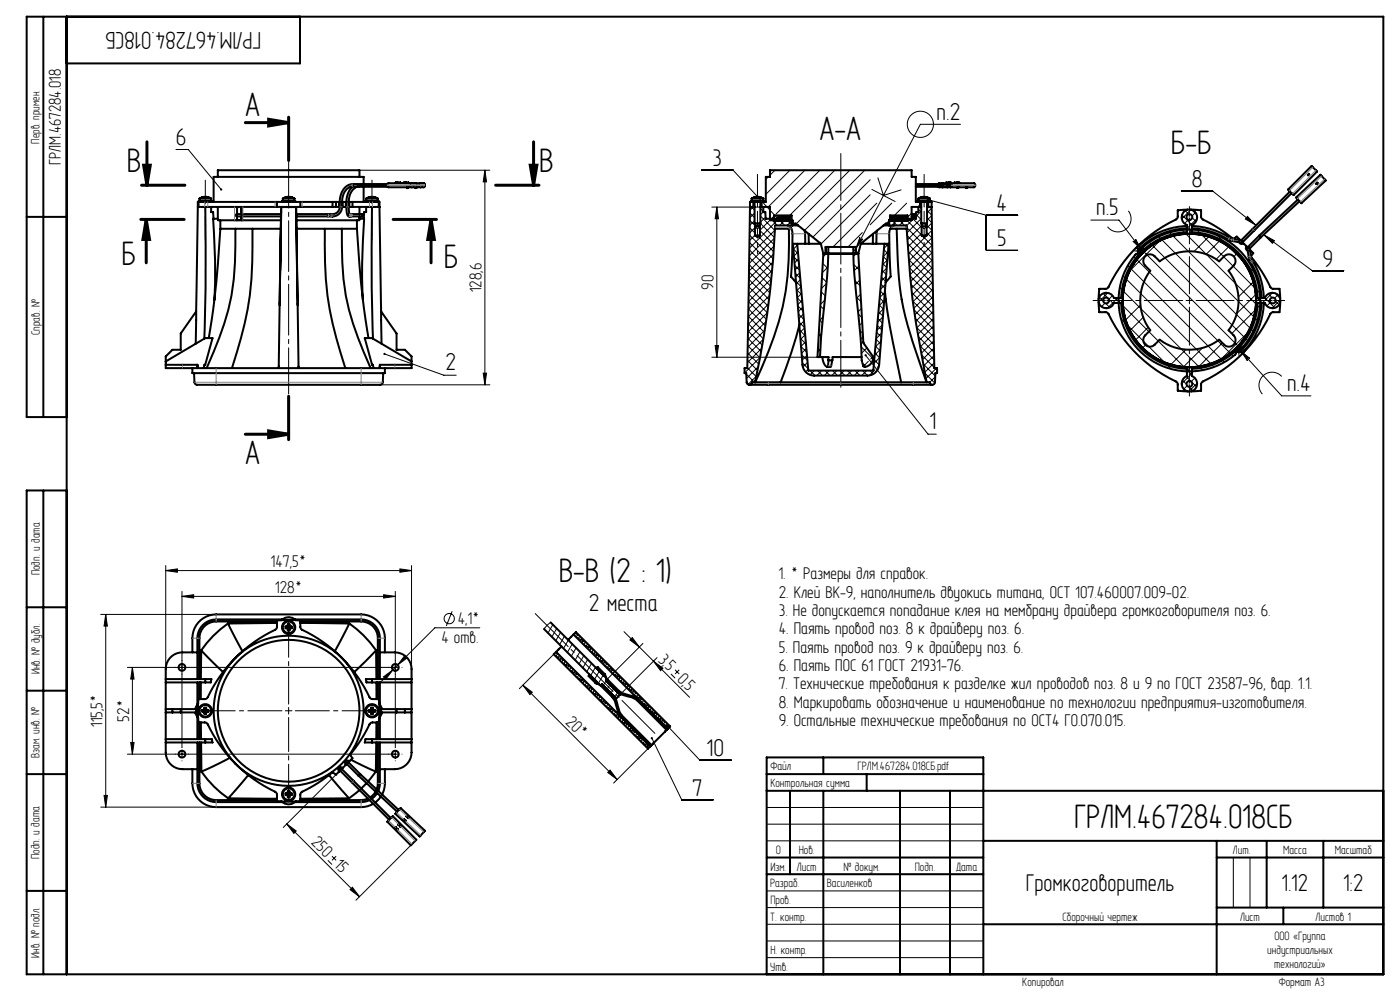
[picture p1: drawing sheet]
<svg xmlns="http://www.w3.org/2000/svg" width="420mm" height="297mm" viewBox="0 0 420 297" stroke-linecap="round" stroke-linejoin="round" font-family="sans-serif">
<g fill="none" stroke="#000" stroke-width=".3">
<path d="M288.1 37.3h-12l-19.3 37.2M52.8 44.8h3.7l9.9 12M107.8 51h39.2M145.5 51l.5 3.5h-1zM145.5 51v64.3M210.5 51h9.4l13.2 14.2M230.5 53l-.8 .8M232.5 51l-1.5 1.5M237 51l-7.3 7.3M241.5 51l-10.9 10.9M246 51l-13.2 13.2M250.5 51l-16.6 16.6"/>
<path d="M254.9 51l-16 16.1M259.4 51l-18.1 18.1M261.1 58.4l-14.8 14.7M261.1 53.9l-17.3 17.2M261.6 56.8l6.9 3.6M263.4 53.3l1.6 5.3 5.3-1.7M278.4 59.8l17.5 4.7M354.4 57.3h9.4l12.9 10.1M213.5 62.1h14.5M215 62.1v45M215 62.1l.5 3.5h-1zM224.7 79.3l6.5 6.4"/>
<path d="M224.8 77.1l6.6 6.6M224.8 74.9l6.8 6.8M224.8 72.7l7 6.9M224.9 70.5l7 7M224.9 68.2l1.6 1.6M224.9 66l1.6 1.6M225 63.8l1.4 1.4M225.5 62.1l.9 .9M226 62l-1 1M226.4 66.1l-1.5 1.5M226.4 63.9l-1.5 1.4M226.5 70.5l-1.7 1.6"/>
<path d="M226.5 68.2l-1.6 1.7M227.5 70.9l4.6 4.5M228 69.1l4.2 4.2M228.1 66.9l4.3 4.3M228.1 62.5l.9 .9M228.1 64.7l4.4 4.4M228.2 62.1h-.1M229 63.5l-.9 .9M229.2 63.6l.4 .4M229.7 65l-1.6 1.6M231.2 65.6l2 2M231.9 78.6l-7.3 7.2"/>
<path d="M232 76.2l-7.3 7.3M232.1 64.9l-4.1 4.1M232.2 73.7l-7.5 7.6M232.2 66l.1 .1M232.2 65.5l.6 .6M232.3 65.2l-.1 .1M232.4 71.4l-7.7 7.6M232.5 69l-7.7 7.7M232.6 65.5l-.4 .4M232.8 65.5l.6 .6M233.1 65.2l2.3 2.4M233.3 64.8l.2-.2 1.6 1.5"/>
<path d="M233.4 64.9l1.1 1.2M234.1 64.6l-1.5 1.5M234.1 64.6l1.5 1.5M234.3 66.1l1.5-1.5 1.5 1.5M235.2 64.6l-1.5 1.5M235.3 64.6l1.5 1.5M236.3 64.6l-1.5 1.5M236.4 64.6l1.1 1.1M236.9 64.6l.6 .5-1 1M237.5 64.6l-1.5 1.5M237.5 65.7l-.4 .4M237.6 66.1l-1.5 1.5"/>
<path d="M237.7 67.6l-3-3-9.9 9.8M238 74.6l1.4 1.4M238.2 77.1l1.4 1.4M238.4 79.5l1.5 1.5M238.7 73.1l.5 .5M239.2 73.5l-1.2 1.2M239.4 75.6l-1.2 1.1M239.6 77.6l-1.2 1.2M239.7 79.7l-1.2 1.2M246.8 78.9l1.5 1.5M247.7 75.4l.8 .7M248.5 75.4l-1.6 1.6"/>
<path d="M256 74.6l.7 .8M256.1 79.2l1.7 1.7M257.4 76l.1 .1M257.7 75.2l-1.7 1.7M257.7 79.7l-1.5 1.5M258 71.1a.5 .5 0 0 0 .2 .7 .5 .5 0 0 0 .6-.2l-2 2.9zM258.7 69.7l-4.3 4.3M263 60.9l-13.1 13.1M264.8 79l1.2 1.2M265.2 74.8l1.2 1.2M265.6 73.1l.9 .8M266.2 77.9l-1.4 1.5"/>
<path d="M266.4 75.5l-1.4 1.4 1.2 1.2M266.6 73.1l-1.4 1.3M266.7 67.4l.2 .2M267 65.4l2.1 2.2M267 64.8l.2-.2 1.5 1.5M267 66l.1 .1M267 64.9l1.2 1.2M267.5 60.9l-6.5 6.5M267.6 67.6l3-3 5.9 5.8M267.8 64.6l-.8 .7M267.8 64.6l1.5 1.5M268 66.1l1.5-1.5 1.5 1.5"/>
<path d="M268.4 64.6l3 3M268.9 64.6l-1.5 1.5M268.9 64.6l1.5 1.5M270 64.6l-1.5 1.5M270.1 64.6l1.5 1.5M271.1 64.6l-1.5 1.5M271.2 64.6l1 1M272 68.2l7.7 7.7M272 60.9l-6.1 6.1M272.1 70.6l7.6 7.6M272.2 65.1l-.5-.5-1.5 1.5M272.2 64.6l-1.4 1.5"/>
<path d="M272.2 65.7l-.3 .4M272.3 73l7.5 7.5M272.5 75.4l7.3 7.3M272.7 77.8l7.1 7.2M273.5 63.9l-3.7 3.7M273.9 65.6l2.6 2.6M274.1 65.6l-2.2 2.1M274.8 64.3l1.6 1.5M275.5 62.7l.9 .9M276 61.4l-.6 .6M276.4 63.3l-1.6 1.5M276.4 65.5l-4.3 4.3"/>
<path d="M276.5 69.9l-4.1 4.1M276.5 67.6l-4.3 4.3M276.8 70.7l2.9 2.9M278 67.5l1.6 1.6M278 69.7l1.6 1.6M278.1 63.1l1.4 1.4M278.1 65.3l1.5 1.5M279.3 62.1l.2 .1M279.5 62.4l-1.4 1.4M279.5 64.6l-1.4 1.4M279.6 66.8l-1.6 1.6M279.6 69l-7.1 7.1"/>
<path d="M279.6 71.2l-6.9 7M279.7 73.4l-6.8 6.8 7 7.1M279.7 75.7l-6.7 6.6M279.7 77.9l-6.5 6.5M295.9 64.5h9.4M295.9 64.5v10.5h9.4M295.9 64.5h.1M327.2 66h8.5l6.7 8.7M338.3 79.6l29 29M338.5 63.2a3.9 3.9 0 0 1-.7 5.5 3.9 3.9 0 0 1-5.5-.7M339.7 78.7l.4 .4M339.9 72.3a.5 .5 0 0 0 .7 0 .5 .5 0 0 0 .1-.6l1.7 3z"/>
<path d="M340.1 76.9l29.9 29.9M341 75.2h2M341.7 76.2l.3 .4M342 74.2v2M342.8 75.1l.4 .4M342.8 75.1l29 29M344 74.1l.4 .3M344.8 72.6l29.5 29.5M345.3 73.1l.4 .4M346.7 72.2l.4 .4M347.6 70.9l28.4 28.4M349 71.1l-11.1 11.1"/>
<path d="M349.8 70.8l.3 .4M350.9 69.7l26.3 26.3M352.3 70.1l-.7 .7M353.3 69.9l.4 .4M354.6 68.9l23.4 23.4M354.6 64.4l3 3M355 69.6l-.6 .6M355.3 69.6l.5 .5M355.6 63.1l1 1.1M356.1 68.2l1.9 1.9M356.5 65.9l-1.1 1.1M357.3 62.8l-2.8 2.8"/>
<path d="M357.5 62.9l1.5 1.5M357.6 69.3l-.8 .8M357.7 65.3l1.1 1.1M358.7 63.7l-1.1 1M359.1 68.9l18.9 18.9M359.1 65.5l-3 3M359.4 69.7l-.5 .5M361.3 70.1l-.4 .4M362.9 70.5l.8 .8M363 70.5l-4.8 4.9M364.7 71.1l-.4 .4M365.2 70.5l11.2 11.2"/>
<path d="M366.2 71.8l-4.3 4.4M367.7 72.7l-.4 .3M369 73.6l-4.1 4.1M370.2 74.6l-.3 .3M371.4 75.6l-1.2 1.3M372.5 76.8l-.4 .4M373.5 78.1l-.4 .3M374.2 64.9l2.5 2.5-3.1-1.8zM374.4 79.4l-.4 .4M379.2 70.4l14.5 10.7h9.4M379.2 70.4l3.1 1.7-.6 .8zM224.4 99.2l4.3 4.3"/>
<path d="M224.4 97l4.6 4.5M224.5 94.8l4.8 4.8M224.5 92.5l5.1 5.2M224.6 85.9l5.9 5.9M224.7 83.7l6 6.1M224.7 81.5l6.3 6.3M229.4 99l-5.1 5.1M229.8 96.3l-5.5 5.5M230.2 93.7l-5.8 5.8M230.6 91.1l-6.2 6.1M230.9 88.6l-6.4 6.4M231.2 86l-6.7 6.7"/>
<path d="M231.4 83.5l-6.8 6.9 5.3 5.3M231.7 81l-7.1 7.1 5.6 5.6M238.6 81.9l1.5 1.5M238.8 84.4l1.5 1.5-1.3 1.3M239 86.8l1.5 1.5M239.4 91.7l1.5 1.6M239.5 94.1l1.6 1.6M239.7 96.5l1.7 1.7M239.9 81.7l-1.2 1.3M239.9 99l1.7 1.6M240.1 83.8l-1.3 1.3M240.5 87.9l-1.3 1.3 1.5 1.6"/>
<path d="M240.6 90l-1.3 1.3M240.8 92.1l-1.3 1.3M241 94.1l-1.3 1.4M241.2 96.2l-1.4 1.4M241.4 98.3l-1.4 1.3M245.9 95.9l.8 .9M246.1 91.7l1 1M246.3 87.4l1.3 1.3M246.4 99.9l-.8 .9M246.6 83.2l1.4 1.4M246.9 95l-1 1M247.4 89.9l-1.3 1.4"/>
<path d="M247.9 85l-1.5 1.5M248.3 80.1l-1.6 1.6M256.5 84.1l1.5 1.6M256.9 89.1l1.4 1.3M257.5 94.1l1.1 1.1M257.9 83.9l-1.3 1.4M258 99.1l.8 .8M258.2 88.2l-1.2 1.2M258.4 92.4l-1 1M258.7 96.7l-.9 .8M263 99.6l1.4 1.4M263.2 97.5l1.4 1.4"/>
<path d="M263.4 95.5l1.3 1.3M263.5 93.4l1.4 1.4M263.7 91.3l1.4 1.4M263.9 89.3l1.3 1.3M264.1 87.2l1.3 1.3M264.3 85.1l1.2 1.3M264.4 83.1l1.3 1.2M264.5 99.8l-1.7 1.7M264.6 81l1.3 1.3M264.7 97.4l-1.7 1.6M264.9 95l-1.6 1.6M265.1 92.5l-1.6 1.6"/>
<path d="M265.3 90.1l-1.6 1.6M265.4 87.7l-1.5 1.5M265.6 85.2l-1.5 1.5M265.8 82.8l-1.5 1.5M266 80.4l-1.4 1.4M273 82.7l6.9 6.9M273.3 85.2l6.7 6.7M273.5 87.7l6.5 6.5M273.8 90.2l6.2 6.2M274.2 92.8l5.9 5.9M274.6 95.5l5.5 5.5M275 98.2l5.2 5.1"/>
<path d="M279.8 80.1l-6.4 6.3M279.8 82.3l-6.2 6.2M279.8 84.5l-5.9 6M279.9 86.7l-5.8 5.8M279.9 88.9l-5.5 5.5M279.9 91.1l-5.2 5.2M280 93.3l-5 5M280 95.5l-4.6 4.7M280.1 97.7l-4.4 4.4M280.1 99.9l-4 4.1M329.8 89l1.2 1.2M331 87.9l3.1 3.2"/>
<path d="M331.5 90.9l-1.1 1M331.7 90.9l1.2 1.3M332.3 87.8l-2.7 2.7M333.8 88.6l-1.2 1.1M334.6 89.3l1.5 1.5M335.3 89.3l-3.1 3M335.6 90.3l22 22M335.9 86.2l24.8 24.8M336.3 95.5l15.1 15.1M336.3 91.1l.6 .5M336.4 88.9l.4 .4M336.6 93.6l.7 .6"/>
<path d="M336.8 90l-.8 .8M336.9 82.7l27.3 27.3M336.9 92.2l-.4 .4M337 85l.4 .4M337 87.6l-.6 .6M337.2 94.1l-.4 .4M337.5 84.8l-.7 .7M338.1 81.6l.4 .4M338.3 97.5l-.4 .4M338.9 80.1l.3 .4M342.1 91.4l-4.8 4.9M343 95.1l-4.4 4.4"/>
<path d="M344.5 98.1l-4.2 4.1M355.8 90.1h2M356.8 89.1v2M374.3 99.8l.3 .4M375 98.3l.4 .4M375.2 80.9l-.4 .3M375.5 98.5l-10.3 10.3-.3-.4M375.6 83.2l.8 .8M375.7 96.7l.4 .4M375.8 82.4l-.3 .4M376.4 84.1l-4.9 4.9M376.6 93.2l.4 .4"/>
<path d="M376.7 95l-.7 .7M376.8 88.9l1.9 1.9M376.9 85.9l-.4 .4M377.2 87.8l-6.2 6.2M377.2 92.3l-7.7 7.7M377.9 89.3l-1.1 1.1M379.5 89.3l2.9 3M380.5 88.1l1.1 1.1M381.1 90.6l-1.1 1.1M381.7 87.8l-3 3M382.5 87.9l1.5 1.5M382.7 90.3l1 1"/>
<path d="M383.4 88.4l-1 1M384.1 89.9l-2.5 2.5M108.3 115.3h38.7M115.3 106.1l17.9 6.4h3.7M145 111.8h1l-.5 3.5zM213.5 107.1h28.7M214.5 103.6h1l-.5 3.5zM223.4 111.6l.2 .2M223.9 112.1l2.4 2.5M224 114.5l.8 .8M224.2 110.2l2.7 2.7M224.2 108l3.1 3"/>
<path d="M224.3 105.8l3.3 3.3M224.3 103.6l3.7 3.7M224.4 101.4l3.9 4M226.9 112.7l-2.5 2.5M227.5 109.9l-3.6 3.5M228 107.1l-4.6 4.7M228.5 104.4l-4.3 4.3M229 101.7l-4.7 4.7M240.1 101.4l1.7 1.7M240.3 103.9l1.7 1.7M240.5 106.3l1.7 1.7M240.7 108.7l1.7 1.8"/>
<path d="M241.6 100.3l-1.5 1.4M241.7 102.4l-1.4 1.4M241.9 104.5l-1.4 1.4M242.1 106.5l-1.5 1.5M242.3 108.6l-1.4 1.4M242.5 110.6l-.8 .8M243 111.1l1.5 1.5M244.3 111.1l-1.3 1.2M245.3 111.1l1.5 1.5M245.4 104.4l.7 .7M245.6 100.2l.7 .7M246.1 104.8l-.8 .7"/>
<path d="M246.5 111.1l-1.5 1.5M247.5 111.1l1.5 1.5M248.8 111.1l-1.5 1.5M249.8 111.1l1.5 1.5M251 111.1l-1.5 1.5M252 111.1l1.5 1.5M253.3 111.1l-1.5 1.5M254.3 111.1l1.5 1.5M255.5 111.1l-1.5 1.5M256.5 111.1l1.5 1.5M257.8 111.1l-1.5 1.5M258.4 103.9l3.6 3.6"/>
<path d="M258.7 108.8l1.1 1.1M258.7 111.1l1.5 1.5M258.9 100.9l-.7 .7M259.7 106.5l18.7 23.6h2.5M260 111.1l-1.5 1.5M260.1 104.3l-1.7 1.6M260.5 108.3l-1.5 1.5M261 111.1l1 1M261.9 106.9l-.7 .7M262.3 107.9l1.4 1.4M262.5 105.8l1.4 1.4M262.5 110.8l-1.7 1.7"/>
<path d="M262.6 103.7l1.5 1.5M262.8 101.7l1.4 1.4M263.7 109.6l-.5 .5M263.9 107.1l-1.7 1.8M264.1 104.7l-1.7 1.7M264.3 102.3l-1.7 1.7M275.5 100.9l4.7 4.7M276 103.6l4.3 4.3M276.5 106.4l3.8 3.8M277 109.1l3.6 3.6M277.5 111.9l2.9 2.9M280.1 102.1l-3.7 3.8"/>
<path d="M280.2 104.3l-3.4 3.5M280.2 106.5l-3.1 3.2M280.3 108.8l-2.8 2.8M280.5 110.3l.6 .7M280.6 112.9l-1.7 1.7M280.9 110.3l-3.1 3.2M339.8 100.5l-.4 .4 2.5 2.4M341.7 103.1l-.4 .4M343.5 105l2.5 2.5M343.7 103.4l-1.3 1.2M343.9 105.4l-.3 .3M345.2 106.3l-.4 .4"/>
<path d="M346.6 107.2l-.4 .4M348 108l-.4 .4M349.6 108.7l-.4 .4M352.6 109.6l.7 .6M353.1 109.7l-.5 .4M354.7 114l1.3 1.2M355.7 104.8l-4.9 4.9M355.8 112.8l3.2 3.1M356.1 115.6l-1 1M356.7 115.9l1.2 1.2M357.2 110.1l-1.1 1.1M357.6 110l.4 .5"/>
<path d="M357.6 111.9l-3.1 3.1M358.5 113.3l-1.1 1.1M359.1 114.9l-2.5 2.5M360.7 104.3l-6.1 6.1M361.5 109.5l.4 .4M362.5 109.2l-.7 .7M366.7 102.8l-7.6 7.6M367.8 106.8l.3 .4M369.1 105.9l.3 .3M370.3 104.8l.4 .4M370.7 104.9h2M371.7 103.9v2"/>
<path d="M372.2 105.2l12.3 13.4h8.8M372.2 105.2l2.8 2.2a.5 .5 0 0 0-.7 0 .5 .5 0 0 0-.1 .7zM372.5 102.5l.3 .4M384.5 112.8a3.9 3.9 0 0 0-5.5-.2 3.9 3.9 0 0 0-.3 5.5M49.7 171l3.5-.5v1zM49.7 169.5v35M49.7 171h73.8M54.6 178.7l3.5-.5v1zM54.6 177.2v46.8M54.6 178.7h64M115.1 178.2l3.5 .5-3.5 .5zM118.6 177.2v46.8"/>
<path d="M120 170.5l3.5 .5-3.5 .5zM123.5 169.5v35M30.2 184.1h34.6M31.7 184.1v57.8M31.7 184.1l.5 3.5h-1zM121.4 196.5l.7 .7-2.8 2.1zM135.6 183.2l-1.7 4.4M143.9 188.2h-13.4l-17.2 17.1M163.4 188.2l-.2 .3M165.2 186.5l-2 2M165.9 187.2l-1.5 2.5M166.1 196.1l-10.3 10.3"/>
<path d="M166.4 195.9l-.2 .2M166.4 196.3l3.3 2M166.6 195.6l.9 .5M167 188.4l-1.4 2.5M167.3 195.8l-.5 .9M167.9 196.4l-.6 .9M168.2 189.5l-1.5 2.5M168.4 197l-.5 .9M168.5 198.5l3.4 1.9M169 197.6l-.5 .9M169.3 190.7l-1.4 2.5M169.6 198.2l-.5 .9"/>
<path d="M170.2 198.7l-.5 .9M170.5 191.8l-1.4 2.6M170.8 199.3l-.6 .9M171.3 199.9l-.5 .9M171.7 193l-1.5 2.5M172.4 189.8l1.6 .8-.6 .9M172.8 190.9l3.3 1.9M172.8 189.5l-.5 .9M172.8 194.2l-1.4 2.5M173.4 190l-.5 .9M174 195.3l-1.5 2.5M174.5 191.2l-.5 .9"/>
<path d="M175 193l3.3 2M175.1 191.8l-.5 .9M175.2 196.5l-1.5 2.5M175.7 192.4l-.5 .9M176.3 193l-.5 .8M176.3 197.7l-1.4 2.5M176.9 193.5l-.6 .9M177.1 195.2l3.4 1.9M177.4 194.1l-.5 .9M177.5 198.8l-1.5 2.5M178 194.7l-.5 .9M178.6 195.3l-.5 .9"/>
<path d="M178.6 200l-1.4 2.5M179.2 195.9l-.5 .9M179.3 197.4l3.3 1.9M179.8 196.4l-.6 .9M180.3 197l-.5 .9M180.9 197.6l-.5 .9M181.5 199.5l3.3 2M181.5 198.2l-.5 .9M182.1 198.8l-.5 .9M182.7 199.3l-.5 .9M183.3 199.9l-.6 .9M187.2 189.3l19.7 19.7"/>
<path d="M189 191.8l.7-.7 2.1 2.8zM192.9 192.9l-10.7 10.6M196 198.2l2.9 2.1-.7 .7zM197.1 197.1l-11.1 11.1M38.2 200h81.4M39.7 200v26M39.7 200l.5 3.5h-1zM110.6 213h2M111.6 212v2M115 202.9l2.9-2.2-2.2 2.9zM156.9 205.3l2.8 2.2-.7 .7zM156.9 205.3l28.2 28.3"/>
<path d="M170.7 200.7l3.3 1.9M171.9 200.5l-.5 .9M172.5 201.1l-.5 .9M172.9 202.8l3.3 2M173.1 201.6l-.5 .9M173.7 202.2l-.5 .9M174.3 202.8l-.6 .9M174.8 203.4l-.5 .9M175 205l3.4 1.9M175.4 204l-.5 .9M176 204.6l-.5 .8M176.6 205.1l-.5 .9"/>
<path d="M177.2 205.7l-.6 .9M177.2 207.2l3.4 1.9M177.7 206.3l-.5 .9M178.3 206.9l-.5 .9M178.9 207.5l-.5 .9M179.4 209.3l3.3 2M179.5 208l-.5 .9M179.8 201.1l-1.5 2.6M180.1 208.6l-.6 .9M180.6 209.2l-.5 .9M181 202.3l-1.5 2.5M181.2 209.8l-.5 .9"/>
<path d="M181.5 211.5l3.4 1.9M181.8 210.4l-.5 .9M181.8 204l-.8 1.4M182.1 203.5l-.2 .3M182.4 210.9l-.5 .9M183 211.5l-.5 .9M183 205.2l-.9 1.4M183.6 212.1l-.6 .9M183.6 201.7l3.4 1.9M183.7 213.7l3.3 1.9-.5 .9M183.8 200.5l-.5 .9M184.1 212.7l-.5 .9"/>
<path d="M184.1 206.3l-.8 1.5M184.4 201.1l-.5 .9M184.7 213.3l-.5 .9M185 201.7l-.5 .9M185.3 213.8l-.5 .9M185.3 207.5l-.8 1.4M185.5 213.6l9.8 9.8M185.6 202.2l-.5 .9M185.8 203.9l3.3 1.9M185.9 214.4l-.5 .9M185.9 215.8l3.3 2M186.2 202.8l-.6 .9"/>
<path d="M186.5 215l-.6 .9M186.7 203.4l-.5 .9M187.3 204l-.5 .9M187.6 216.2l-.5 .9M187.9 204.6l-.5 .9M188 218l3.4 1.9M188.2 216.8l-.5 .8M188.5 205.2l-.5 .9 3.3 1.9M188.8 217.3l-.5 .9M189.1 205.7l-.6 .9M189.3 208.5l.8 .7M189.4 217.9l-.6 .9"/>
<path d="M189.6 206.3l-.5 .9M189.9 218.5l-.5 .9M190.1 208.2l3.4 2M190.2 206.9l-.5 .9M190.5 219.1l-.5 .9M190.8 207.5l-.5 .9M191.1 219.7l-.5 .9M191.4 208.1l-.5 .9M192 208.6l-.6 .9M192.3 210.4l3.3 1.9M192.5 209.2l-.5 .9M193.1 209.8l-.5 .9"/>
<path d="M193.7 210.4l-.5 .9M194.3 211l-.5 .9M194.5 212.6l3.3 1.9M194.9 211.5l-.5 .9M195.5 212.1l-.6 .9M196 212.7l-.5 .9M196.6 213.3l-.5 .9M196.6 214.7l3.4 2M197.2 213.9l-.5 .9M197.8 214.5l-.5 .8M198.4 215l-.6 .9M198.8 216.9l2 1.1"/>
<path d="M198.9 215.6l-.5 .9M199.5 216.2l-.5 .9M200.1 216.8l-.5 .9M200.2 217.5l9.8 10.3h9.4M200.7 217.4l-.5 .9M201.3 202l1.2 1.2M202.5 200.7l1.3 1.3M203.8 200.7l-1.3 1.3M31.2 238.4h1l-.5 3.5zM38.2 226h81.4M39.2 222.5h1l-.5 3.5zM54.6 225v2"/>
<path d="M100.8 232.2l-15.8 15.8M118.6 225v2M182.3 231.5l.7-.7 2.1 2.8zM190.2 220.2l3.4 1.9M191.7 220.2l-.5 .9M192.3 220.8l-.6 .9M192.4 222.4l2.5 1.4M192.8 221.4l-.5 .9M193.4 222l-.5 .9M194 222.6l-.5 .9M194.4 224.4l-10.3 10.3M194.6 223.1l-.5 .9"/>
<path d="M195.6 221.2l8.9 18.5h9.4M30.2 241.9h34.6M86 246.9l21.8 21.8M86 246.9l2.9 2.2-.7 .7zM98.4 257.8l1.2 1.3M99.6 256.6l1.2 1.2M100.8 256.6l-1.2 1.2M123.2 253.3l-16.4 16.5M230 242h65M230 247h65M230 252h65M370 257v15"/>
<path d="M375 257v15M105 266.6l.7-.7 2.1 2.8zM230 277h65M230 272h65M230 267h65M230 287h65M230 282h65"/>
<circle cx="276.1" cy="37.3" r="3.9"/>
<circle cx="134.8" cy="185.4" r="1.54"/>
</g>
<path d="M86.6 188h-1M86.6 188h1M61.6 213v1M61.6 213v-1M86.6 238h1M86.6 238h-1" fill="none" stroke="#000" stroke-width=".3" stroke-dasharray="15.2 1.3 1.3 1.3" stroke-linecap="butt"/>
<path d="M80.6 35.7l6 1-6 1zM43.1 49.5h2l-1 6zM159.1 49.5h2l-1 6zM43.9 65.8l1 6h-2zM129.3 65.8l1 6h-2zM80.6 129.1l6 1-6 1z" fill="none" stroke="#000" stroke-width=".9" stroke-linecap="butt"/>
<path d="M252.2 46v70.1" fill="none" stroke="#000" stroke-width=".3" stroke-dasharray="15.2 1.3 1.3 1.3" stroke-dashoffset="1.2"/>
<path d="M227.2 70.6v5.4M277.2 70.6v5.4" fill="none" stroke="#000" stroke-width=".3" stroke-dasharray="15.2 1.3 1.3 1.3" stroke-dashoffset="14.4"/>
<path d="M227.2 70.6v-18.3M277.2 70.6v-18.3" fill="none" stroke="#000" stroke-width=".3" stroke-dasharray="15.2 1.3 1.3 1.3" stroke-dashoffset="8"/>
<path d="M254.6 107.1h-12.4" fill="none" stroke="#000" stroke-width=".3" stroke-dasharray="15.2 1.3 1.3 1.3" stroke-dashoffset="10.9"/>
<g fill="none" stroke="#000" stroke-width=".3" stroke-dasharray="15.2 1.3 1.3 1.3">
<path d="M341 75.2h-.6M342 74.2v-.6M342 76.2v.6M343 75.2h.6M370.7 104.9h-.7M371.7 103.9v-.6M371.7 105.9v.6M372.7 104.9h.6M54.6 198h.1M86.6 188v-1M86.6 188v1M86.6 187v-.7"/>
<path d="M86.6 189v.8M118.6 198h.1M52.6 200h.1M54.6 202h.1M56.6 200h.1M60.6 213h-.8M61.6 213h-1M61.6 213h1M62.6 213h.7M86.6 213v-1M86.6 213h-1M86.6 213v1"/>
<path d="M86.6 213h1M110.6 213h-.8M112.6 213h.7M116.6 200h.1M118.6 202h.1M120.6 200h.1M52.6 226h.1M54.6 224h.1M54.6 228h.1M56.6 226h.1M86.6 238v1M86.6 238v-1"/>
<path d="M86.6 239v.8M86.6 237v-.7M116.6 226h.1M118.6 224h.1M118.6 228h.1M120.6 226h.1"/>
</g>
<path d="M84.6 213h-24.3M86.6 211v-24.2M86.6 215v24.3M88.6 213h24.2" fill="none" stroke="#000" stroke-width=".3" stroke-dasharray="15.2 1.3 1.3 1.3" stroke-dashoffset="5"/>
<path d="M356.8 88.1v-26.2" fill="none" stroke="#000" stroke-width=".3" stroke-dasharray="15.2 1.3 1.3 1.3" stroke-dashoffset="4.1"/>
<path d="M354.8 90.1h-26.9" fill="none" stroke="#000" stroke-width=".3" stroke-dasharray="15.2 1.3 1.3 1.3" stroke-dashoffset="3.7"/>
<path d="M356.8 92.1v26.6" fill="none" stroke="#000" stroke-width=".3" stroke-dasharray="15.2 1.3 1.3 1.3" stroke-dashoffset="3.8"/>
<path d="M358.8 90.1h26.6" fill="none" stroke="#000" stroke-width=".3" stroke-dasharray="15.2 1.3 1.3 1.3" stroke-dashoffset="3.9"/>
<path d="M196.5 219.8l-35.9-35.9" fill="none" stroke="#000" stroke-width=".3" stroke-dasharray="15.2 1.3 1.3 1.3" stroke-dashoffset="1.3"/>
<path d="M86.6 118v-69.4" fill="none" stroke="#000" stroke-width=".3" stroke-dasharray="15.2 1.3 1.3 1.3" stroke-dashoffset="1.5"/>
<path d="M61.6 54v17.9M111.6 54v17.9" fill="none" stroke="#000" stroke-width=".3" stroke-dasharray="15.2 1.3 1.3 1.3" stroke-dashoffset="8.2"/>
<path d="M73.6 36.7h13M86.6 35.1v13M42.5 55.5h13M44.1 42.5v13M148.7 55.5h13M160.1 42.5v13M42.2 65.8h13M43.9 65.8v13M117.9 65.8h13M129.3 65.8v13M86.6 118.8v13M73.6 130.1h13" fill="none" stroke="#000" stroke-width=".9"/>
<g fill="none" stroke="#000" stroke-width=".6">
<path d="M13 5v120M20 5v287M90 5v14h-70M59.8 59.5h3.5M59.8 59.5v.8M60.7 59.1l-.9 .4M60.7 59.1h.1M60.7 59.1h1.8M62.5 59.1h.1M62.5 59.1l.8 .4M63.3 59.5v.8M65.3 53v-2h42.5v2"/>
<path d="M84.8 59.5h3.5M84.8 59.5v.8M85.7 59.1l-.9 .4M85.7 59.1h.1M85.7 59.1h1.8M87.5 59.1h.1M87.5 59.1l.8 .4M88.3 59.5v.8M105.9 55.9a5.8 5.8 0 0 0-2 4.9v1.2M107.8 55.9a4.3 4.3 0 0 0-3.2 5.1v1M109.1 55.2v-2.2h-45v7.5M109.1 55.9v4.6"/>
<path d="M109.8 59.5h3.5M109.8 59.5v.8M110.7 59.1l-.9 .4M110.7 59.1h.1M110.7 59.1h1.8M112.5 59.1l.8 .4M112.5 59.1h.1M113.3 59.5v.8M116.2 55.2h-10.4a4.5 4.5 0 0 0-3.8 4.6l-.1 2.2M116.2 55.9h-10.4a4.4 4.4 0 0 0-3.2 5.1v1M116.3 55l10.8-.1a.7 .7 0 0 1 0 1.2h-10.6l-.3-.4zM118.7 54.8v.1"/>
<path d="M118.7 54.7v.1M119.3 54.7l-.1 .2M119.3 54.7l-.6 .1M119.3 54.7v.2M120 54.7h-.5v.2M120 54.7v.2M120 54.7l.1 .2M121.1 54.8l.1 .1M121.2 54.7l-.1 .1M121.8 54.7l-.7 .1M121.8 54.7l-.1 .2M121.8 54.7v.2"/>
<path d="M122.3 56.1l-.1 .3M122.4 56.1l-.2 .3M122.5 54.7h-.5l-.1 .2M122.5 54.7v.2M122.5 54.7l.1 .2M122.6 56.1l-.4 .3M123.4 55.6l.2 .3-.1-.1M123.4 55.4l.2-.2h1l.1 .2M123.5 55.6l.1 .2h.9l.2-.2M123.5 55.3l.3-.2-.2 .2M123.5 55.3l.1 .4h1l-.1-.6-.5 .2M123.5 55.3h.5"/>
<path d="M123.5 55.8l1 .1M123.6 55.3h.1M123.6 54.9a.69 .69 0 0 0-.4 .6 .69 .69 0 0 0 .4 .6M123.7 55.3l.2-.2a.23 .23 0 0 0-.3-.1 .23 .23 0 0 0-.1 .3l-.1 .3M123.7 55.3h.1M124 55.3h.1M124.2 55.1l-.3 .2M124.3 55.1a.23 .23 0 0 1 .3-.1 .23 .23 0 0 1 .1 .3v.3M124.5 54.9a.69 .69 0 0 1 .4 .6 .69 .69 0 0 1-.4 .6M124.7 55.6l-.2 .2M124.7 55.6l-.2 .3M124.8 56.1l-.1 .3"/>
<path d="M125 56.1l-.3 .3M125.1 56.1l-.4 .3M126.1 55.6l.2 .3-.2-.1M126.1 55.4l.1-.2h1l.1 .4-.2 .3M126.1 55.6l.2 .2h.8l.2-.2M126.2 55.3l.3-.2-.3-.1-.1 .6M126.2 55.3l.1 .4 .9-.1M126.2 55.8l.9 .1M126.3 54.9a.7 .7 0 0 0 0 1.2M126.6 55.3h-.1M126.8 55.1l-.2 .2M126.9 55.1l.2-.1 .2 .3"/>
<path d="M127.2 55.3l-.1-.2-.9 .2M127.2 55.3v.3M127.3 55.6l-.2 .2M225.5 59.5h3.5M225.5 59.5v.8M226.3 59.1l-.8 .4M226.3 59.1h.1M226.3 59.1h1.9M228.2 59.1h.1M228.2 59.1l.8 .4M229 59.5v.8M274.7 55.2h10.5"/>
<path d="M275.5 59.5h3.5M275.5 59.5v.8M276.3 59.1l-.8 .4M276.3 59.1h.1M276.3 59.1h1.9M278.2 59.1h.1M278.2 59.1l.8 .4M279 59.5v.8M281.4 55.2l.4-.3h10.4a.69 .69 0 0 1 .4 .6 .69 .69 0 0 1-.4 .6h-10.4l-.4-.2M281.7 55.2h1.1M281.7 55.9h.1M282.7 54.9l.4 .3"/>
<path d="M282.8 55.9h-.1M283.1 55.9l-.4 .2M283.9 55.9l.3 .2M283.9 54.7h.5v.2M283.9 54.7l-.1 .2M283.9 54.7v.2M284.1 55.2h1.1l.1 .6-10.6 .1M284.1 55.9h.1M284.2 54.9l-.3 .3M284.7 54.7l.6 .1M284.7 54.7l.1 .2M284.7 54.7v.2"/>
<path d="M285.1 54.9a.69 .69 0 0 1 .4 .6 .69 .69 0 0 1-.4 .6M285.2 54.7l.1 .1M285.3 54.8v.1M286.4 54.7h.5l.1 .2M286.4 54.7l-.1 .2M286.4 54.7v.2M287.2 54.7l.6 .1M287.2 54.7v.2M287.2 54.7l-.1 .2M287.2 56.3l.1 .1M287.2 56.3h.1M287.3 56.1l-.1 .2"/>
<path d="M287.4 56.1l-.2 .2M287.6 56.1l-.3 .3M287.7 54.7l.1 .1M287.8 54.8v.1M289.8 56.3l.1 .1M289.8 56.3h.1M289.9 56.1l-.1 .2M290 56.1l-.2 .2M290.2 56.1l-.3 .3M386.4 56.8l7.1-7.1 1.6 1.7-7 7.1zM387 57.4l-14.6 14.6M387.5 57.9l-14.7 14.6"/>
<path d="M388.8 59.2l7.3-6.8 1.6 1.7-7.3 6.8zM389.4 59.8l-11.6 10.8 .5 .5 11.6-10.8M392.4 52.4l.1 .1M392.6 52.1l-.3 .4M392.8 52.2l-.4 .3M394.9 55l.1 .1M395.2 54.7l-.2 .4M395.4 54.9l-.4 .2M8 65h12M59.3 62.1l-.5 31.2M59.6 60.5h23.5M59.6 62h23.5"/>
<path d="M59.6 60.5h-.3v1.5h.3M59.6 60.5v1.5M59.6 60.5v-.2h4v.2M60.7 62v.1M61.5 62.1a600.3 600.3 0 0 1-.2 39.4M62.5 62v.1M63.3 62.1v1.5h.6l.2 2M65.3 62l.1 3.6h-1.5a188.6 188.6 0 0 1 .4 24.3M65.4 66h5.7M66.1 68.6l-.7 10.6-1.1 10.7M66.1 68.6h4.5M66.1 66v2.6"/>
<path d="M70.6 68.6h5.1M70.6 68.6a96.6 96.6 0 0 1-2.1 24.2 114.9 114.9 0 0 1-6.5 17.5M71.1 62v2.2M71.1 64.9v1.1M72.4 64.9v1.1h-1.3M72.4 62v2.2M72.4 65.6h.1M72.5 64.9v1.1h11.8M72.5 62v2.2M75.7 68.6a106.2 106.2 0 0 1-3.4 32.6l-2.7 9.1M75.7 68.6h8.5M83.1 60.5h7"/>
<path d="M83.1 62h7M83.1 60.5v1.5M84.3 64.2h-13.3a.38 .38 0 0 0-.2 .3 .38 .38 0 0 0 .2 .4h13.3M84.3 63.4l-.7 46.9M84.3 62.8l-.2 18.2M84.4 62.1l-.5 29.5M84.4 62.1h4.4M84.6 60.5v-.2h4v.2M85.7 62v.1M87.5 62v.1M88.8 62.1l.5 29.5M88.8 62.1l.7 48.2"/>
<path d="M88.9 62.8v.1M88.9 64.9h10.9M88.9 66h18.9M88.9 68.6h8.5M90.1 60.5h9.7M90.1 62h9.7M90.1 60.5v1.5M97.4 68.6a106.2 106.2 0 0 0 3.5 32.6l2.7 9.1M97.4 68.6h5.2M99.8 60.5v1.5M99.8 60.5h2.1M99.8 62h2.1"/>
<path d="M99.8 64.9h.1M100.8 60.5v1.5M101.7 60.5v1.5M101.9 62a2.66 2.66 0 0 1-3.2 2.2h-9.8M102.6 68.6a96.6 96.6 0 0 0 2.1 24.2 114.9 114.9 0 0 0 6.5 17.5M102.6 68.6h4.5M102.6 62a2.83 2.83 0 0 1-2.8 2.9M102.6 62h1.3M102.6 60.5h1.3M102.8 60.5v1.5M103.7 60.5v1.5M103.9 62a4 4 0 0 0 .6 2.8l3.3 .1a.74 .74 0 0 0 1.1-.5l-.3-.2h-3.8"/>
<path d="M104.6 62l.3 2.2M104.6 62h1.1M104.6 60.5h1.1M104.8 60.5v1.5M105.7 60.5h8.1v1.5h-.2M105.7 62h7.9M105.7 60.5v1.5M107.1 66v2.6M107.1 68.6l.7 10.6 1.1 10.7M107.8 64.9v.7h1.4a185.4 185.4 0 0 0-.3 24.3M107.8 62v2.2M109.6 60.5v-.2h4v1.7"/>
<path d="M109.8 62.1v1.5h-.5l-.2 2M110.7 62v.1M111.7 62.1a599.8 599.8 0 0 0 .2 39.4M112.5 62v.1M113.7 62.1h.1l.5 31.2M225.2 60.5v-.2h4v.2M225.2 60.5h4M225.2 60.5h-.2v1.5h1M226 62h.4M226 60.5v1.5M226.4 66.9l.8 1.4 .9-1.4M226.4 62.1h-1.4l-.8 48.2h-.8v1.5h.5l.1 2.8a.8 .8 0 0 0 .8 .7 .8 .8 0 0 0 .8-.7h.9"/>
<path d="M226.4 66.9h1.7M226.4 60.5v6.4M226.5 70.6h1.5M226.5 67.1v3.5M226.5 70.6l.7 .4 .8-.4M228 67.1v3.5M228.1 62h.4M228.1 62.1h.9v1.5h.6l.1 2h2.5M228.1 60.5v6.4M228.5 62h2.5v4h6.7v1.6M228.5 60.5v1.5M229.2 60.5h.5v-7.5h1.3v-2h42.5v2h1.2v7.5h.5"/>
<path d="M232.5 68.6h4.2a84.9 84.9 0 0 1-8.1 41.5l-2 4.5M232.5 68.6a273.1 273.1 0 0 1-6 46M236.2 67.6a2.2 2.2 0 0 1 1.6 2.5l-.5 12.8 1.5 1.8M237.5 66.1v-1.5h-5.3v1.5h5.5M237.7 67.6h-5.1l-.1 1M237.7 67.6h1.7M237.7 67h1l7.5 6M239.2 73.1h-1.3l2.8 36.2a3.5 3.5 0 0 0 3.5 3.3h16.1a3.5 3.5 0 0 0 3.4-3.3l2.9-36.2h-1.3M239.2 73.1h7.1M239.2 73.1l3.3 38h19.5l3.3-38M241.4 69.1l.2 4M242.6 70.1v3"/>
<path d="M246.2 73l.8 3M247 76l-1.8 31h.8l.9-11.7a201.5 201.5 0 0 0 1.6-19.3M247 76h1.5M247.7 76v-2h9.1v2M248.5 74v2M248.6 76h7.3h-7.3M256 74v2M256 76a184.6 184.6 0 0 0 1.5 18.6l1 13.4 .6 1.8a1.33 1.33 0 0 0 1.8-.5l.9-1.2 .2-1.1-3-4.4-1.5-26.6M256 76h1.5M256.7 74v2M258.2 73.1h7.1M258.2 73l-.7 3"/>
<path d="M261.9 70.1l-.1 3M263.1 69.1l-.2 4M265.1 67.6h1.6M266.7 67.6h5.2l.1 1M266.7 66.1h5.5v-1.5h-5.2v1.5M266.7 67h-1l-7.5 6M267.1 68.6l-.3 1.5 .4 12.8-1.5 1.8M267.1 68.6h1.9M268.3 67.6l-.5 .1-.7 .9M269 68.6a140.9 140.9 0 0 0 2 23.7 180.5 180.5 0 0 0 7 22.2M269 68.6h3M273.5 64.2h.7"/>
<path d="M273.5 64.9h.7M275.2 60.5v-.2h4v.2M275.2 60.5h4M276 62h.4M276 62h-2.5v4h-6.8v1.6M276 60.5v1.5M276.4 66.9l.8 1.4 .9-1.4M276.4 66.9h1.7M276.4 62.1h-.9v1.5h-.6l-.1 2h-2.6M276.4 60.5v6.4M276.5 70.6h1.5M276.5 67.1v3.5"/>
<path d="M276.5 70.6l.7 .4 .8-.4M278 67.1v3.5M278.1 62h.4M278.1 62.1h1.4l.8 48.2h.8v1.5h-.5l-.1 2.8a.8 .8 0 0 1-.8 .7 .8 .8 0 0 1-.8-.7h-.9a278.1 278.1 0 0 1-5.5-39l-.5-7M278.1 60.5v6.4M278.5 60.5v1.5M279.2 60.5h.3v1.5h-1M342.3 75.6a20.5 20.5 0 0 1 13.8-6v-2.2a2.39 2.39 0 0 1-1.2-3.7 2.39 2.39 0 0 1 3.9 0 2.39 2.39 0 0 1-1.2 3.7v2.2a20.5 20.5 0 0 1 19.7 19.7h2.2a2.39 2.39 0 0 1 3.6-1.2 2.39 2.39 0 0 1 0 3.9 2.39 2.39 0 0 1-3.6-1.2h-2.2a20.5 20.5 0 0 1-19.7 19.7v2.2a2.39 2.39 0 0 1 1.2 3.7 2.39 2.39 0 0 1-3.9 0 2.39 2.39 0 0 1 1.2-3.7v-2.2a20.5 20.5 0 0 1-19.8-19.7h-2.1a2.39 2.39 0 0 1-3.7 1.2 2.39 2.39 0 0 1 0-3.9 2.39 2.39 0 0 1 3.7 1.2h2.1a20.5 20.5 0 0 1 6-13.7zM343 73.9a21.2 21.2 0 0 1 28.9 1.2 21.2 21.2 0 0 1 .8 29h-.3a1.1 1.1 0 0 0-1.3 .2 1.1 1.1 0 0 0-.2 1.3v.2a20.2 20.2 0 0 1-19.2 4.9 21.1 21.1 0 0 1-10.7-34.6l.2-.1a1.1 1.1 0 0 0 1.4-.2 1.1 1.1 0 0 0 .2-1.3zM343.4 77a2 2 0 0 1 3-.2l1.5 1.5a14.7 14.7 0 0 1 17.8 0 3.9 3.9 0 0 1 2.8-2.1 2 2 0 0 1 2 1.2 2 2 0 0 1-.4 2.2l-1.5 1.5a14.8 14.8 0 0 1 0 17.9 3.9 3.9 0 0 1 2.1 2.8 2 2 0 0 1-1.2 1.9 2 2 0 0 1-2.2-.4l-1.6-1.5a14.8 14.8 0 0 1-17.8 0 3.9 3.9 0 0 1-2.8 2.1 2 2 0 0 1-1.9-1.2 2 2 0 0 1 .4-2.2l1.5-1.5a14.7 14.7 0 0 1 0-17.9 3.9 3.9 0 0 1-2.1-2.8zM356.1 67.7a21.9 21.9 0 0 0-15 6.6l.4 .4a22.2 22.2 0 0 1 14.6-6.3M356.2 62.8l-2.9 .2-.1 2.4a45.2 45.2 0 0 0-21 21l-2.4 .2-.2 3"/>
<path d="M357.3 62.8l3 .2v2l.5 .7a43.3 43.3 0 0 1 9.1 5.9M357.6 67.7a28.2 28.2 0 0 1 11.9 3.8l2.6 .5a.46 .46 0 0 1 .7 .1 .46 .46 0 0 1-.1 .6 .46 .46 0 0 1-.7 0l-3.2-.7a22.4 22.4 0 0 0-11.2-3.6M370.1 71.6l.9-.7 .9 1M371.8 72.6l.4 .5 .8-.2 1 1-.2 .8 .5 .4M375 75l1 .9-.7 .9M375.3 76.8l-.4-2.1a.46 .46 0 0 0-.1-.6 .46 .46 0 0 0-.7 .1 .46 .46 0 0 0 .1 .7l.7 3.2a22.2 22.2 0 0 1 3.6 11.2M375.3 76.8l.2 .9a23.6 23.6 0 0 1 3.7 11.6M375.3 77a67.3 67.3 0 0 1 6.2 9.4l2.3 .2 .3 2.8M377.8 70.6l-3.5 3.5M378.3 71.1l-3.4 3.4M58.9 93.3l-4.7 6.6v4.9h-2.5l-2 2v3.5h8M58.9 93.3l-.2 9.7"/>
<path d="M64.3 89.9l-1.7 11.4M108.9 89.9l1.7 11.4M114.3 93.3l4.7 6.6v4.9h2.5l2 2v3.5h-8M114.3 93.3l.2 9.7M239.8 97.4a146.4 146.4 0 0 1-5.6 17.2M265.5 87.2l.3 2.7a247.8 247.8 0 0 0 4.5 24.7M329.6 90.7l.2 2.9 2.4 .1a45.2 45.2 0 0 0 21 21l.1 2.4 3 .2M378.5 90.8a22.1 22.1 0 0 1-6.3 14.6l.4 .5M379.2 90.8a22.3 22.3 0 0 1-6.6 15.1M384.1 90.6l-.3 3-2.3 .1a45.2 45.2 0 0 1-21 21l-.2 2.4-2.9 .2M49.7 109.3h9.5M49.7 108.3l11.9-7h2.2l-2.2 8h-.3l-.2 1"/>
<path d="M57.7 110.3h57.8M57.7 110.3v1.5h57.8v-1.5M58.2 111.8l.1 2.8a1.48 1.48 0 0 0 1.9 .7h52.2a2.41 2.41 0 0 0 2.4-.4l.2-3.1M59.2 109.3v1M59.2 109.3l.2 1M114 109.3h9.5M114 109.3v1M114 109.3l-.2 1M123.5 108.3l-11.9-7h-2.2l2.2 8h.2l.3 1M224.8 115.3h54.9M226.6 114.2l-.1 .4M226.6 114.6h7.6"/>
<path d="M234.2 114.6h36.1M246.1 107h2.4v.9M246.7 107.1a2.63 2.63 0 0 0 1.6 2.8l.2-2M248.5 107.9h1.2M249.7 107.9l-.5 2-1 .1M258.4 107h-8.6l-.1 .9M270.3 114.6h7.5M20 125h-12v-120h407v287h-407v-145h12M13 147v145M8 182h12M57.7 195.5a13.5 13.5 0 0 1 .7-7.2 7.1 7.1 0 0 1 6.4-4.2h43.5a7.1 7.1 0 0 1 7.2 7.2v4.2M59.2 195.5h-4.5a5 5 0 0 0-5 5v25a5 5 0 0 0 5 5h4.5"/>
<path d="M60.4 194.9l6.5 6.5M60.4 194.9l-.1 8.6M68.4 186.9l4.4 8.3M68.4 186.9a31.9 31.9 0 0 0-8 8M70.7 197.1a54 54 0 0 1 12.2-8.7l.2-2.4a27.3 27.3 0 0 1 7 0l.1 2.4a45.2 45.2 0 0 1 21 21l2.4 .1a27.2 27.2 0 0 1 0 7h-2l-.7 .5a43.3 43.3 0 0 1-5.9 9.2l.7 1-.9 1a.75 .75 0 0 0-1.1 0 .75 .75 0 0 0 0 1l-.9 1a.75 .75 0 0 0-1.1 0 .75 .75 0 0 0 0 1l-.9 1-1-.8a66.9 66.9 0 0 1-9.6 6.2l-.1 2.4a27.2 27.2 0 0 1-7 0l-.2-2.4a45.2 45.2 0 0 1-20.9-20.9l-2.4-.2a27.3 27.3 0 0 1 0-7h2l.6-.3a44.3 44.3 0 0 1 8.5-12.1zM83.1 186.3h-18.3a5 5 0 0 0-5 5v12.2M83.1 186.7l-14.7 .2M84.7 185.6a3 3 0 0 1 3.8 0M84.7 185.6h-19.9a5.6 5.6 0 0 0-5.6 5.7v12.2M84.7 185.6l-.3 .3M85.7 187.8a.47 .47 0 0 0 .6 0 .47 .47 0 0 0 0-.7h.5a.47 .47 0 0 0 0 .7 .47 .47 0 0 0 .7 0v.5a.47 .47 0 0 0-.7 0 .47 .47 0 0 0 0 .6h-.5a.47 .47 0 0 0 0-.6 .47 .47 0 0 0-.6 0zM86.1 187.8v.5"/>
<path d="M86.3 187.5h.5M86.3 188.5h.5M87.1 187.8v.5M88.5 185.6h19.8a5.6 5.6 0 0 1 5.7 5.7v12.2M88.5 185.6l.3 .3M90.1 186.7l14.7 .2M90.1 186.3h18.2a5 5 0 0 1 5.1 5v12.2M104.8 186.9l-4.4 8.3M104.8 186.9a31.9 31.9 0 0 1 8 8M112.8 194.9l-6.6 6.5M112.8 194.9l.1 8.6M114 195.5h4.5a5 5 0 0 1 5 5v25a5 5 0 0 1-5 5h-4.5"/>
<path d="M163.2 188.5l20.5 20.5 .7 1 1.1 3.7 .7 1.1 8.8 8.8 .2-.1M165.2 186.5l17 17M166.8 195.4l-.7 .7 28.3 28.3 .7-.7M166.8 195.4l28.3 28.3M168.5 193.8l-1.7 1.6M172.1 190.1l-1.7 1.7M172.1 190.1l.7-.7 28.2 28.3-.7 .7M172.1 190.1l28.2 28.3M8 207h12M49.7 212.5h9.2v1h-9.2M49.7 203.5h13.7l-.2 1h-13.5M51.7 212.5v1"/>
<path d="M54.2 212.5v1M58.6 213.5l.6 1.4v6.6M59.2 211.1l-.6 1.4M59.2 204.5v6.6M59.2 214.9l.3 .3M59.5 210.8l-.3 .3M59.8 204.5v5M59.8 216.5v5M60.3 204.5l-.1 5M60.3 216.5v5M60.7 212.8a.47 .47 0 0 0 .6 0 .47 .47 0 0 0 0-.7h.5a.47 .47 0 0 0 0 .7 .47 .47 0 0 0 .7 0v.5a.47 .47 0 0 0-.7 0 .47 .47 0 0 0 0 .6h-.5a.47 .47 0 0 0 0-.6 .47 .47 0 0 0-.6 0zM61.1 212.8v.5"/>
<path d="M61.3 212.5h.5M61.3 213.5h.5M61.6 203.5v1M62.1 212.8v.5M111.1 212.8v.5M111.3 212.1h.5a.47 .47 0 0 0 0 .7 .47 .47 0 0 0 .7 0v.5a.47 .47 0 0 0-.7 0 .47 .47 0 0 0 0 .6h-.5a.47 .47 0 0 0 0-.6 .47 .47 0 0 0-.6 0v-.5a.47 .47 0 0 0 .6 0 .47 .47 0 0 0 0-.7zM111.3 212.5h.5M111.3 213.5h.5M111.6 203.5v1M112.1 212.8v.5M112.9 204.5v5M112.9 216.5v5"/>
<path d="M113.4 204.5v5M113.4 216.5v5M113.7 210.8l.3 .3M114 211.1l.6 1.4M114 204.5v6.6M114 214.9l-.3 .3M114.6 213.5l-.6 1.4v6.6M119 212.5v1M121.5 212.5v1M123.5 212.5h-9.2v1h9.2M123.5 203.5h-13.7l.1 1h13.6M176.6 202.6l.3-.4 2.2 2.2-.4 .3z"/>
<path d="M178.7 204.7h.1M178.7 204.7l1.3 .6M178.9 200.3l.4-.4 2.1 2.1M180.2 205.5h.1M180.6 205.1h.1M180.6 205.1l-.4 .4M181.4 202h.1M181.4 202l.5 1.3M181.4 202l-.4 .4M181.8 204l4.2 4.2-1.1 1.1-4.3-4.2M181.8 203.9h.1M182.2 203.5v.1"/>
<path d="M182.2 203.5l-.4 .4M182.2 203.6l3.5 3.5 1 .6 3.7 1.1 1 .7M184.1 208.6l.9 1.5 .9 3.3 .7 1 8.9 8.9M185.3 207.4l1 .7 3.3 .9 1.1 .6 9.3 9.2M200 218.8l-4.1 4.1M200.2 218.6l-.2 .2M200.3 218.3l-.1 .3M200.3 218.4l-.1 .2M8 232h12M49.7 221.5h13.8l.3 1h-14.1M57.7 230.5a13.5 13.5 0 0 0 .7 7.2 7.1 7.1 0 0 0 6.4 4.2h43.5a7.1 7.1 0 0 0 3.7-1M59.2 222.5v12.3a5.6 5.6 0 0 0 5.6 5.6h19.9"/>
<path d="M59.8 222.5v12.3a5 5 0 0 0 5 5h18.3M60.3 222.5l.1 8.8M60.4 231.3a31.9 31.9 0 0 0 8.1 8M61.6 221.5v1M68.5 239.3l14.6 .1M69 227.1l-8.6 4.2M74.5 232.3l-6 7M85.7 237.8a.47 .47 0 0 0 .6 0 .47 .47 0 0 0 0-.7h.5a.47 .47 0 0 0 0 .7 .47 .47 0 0 0 .7 0v.5a.47 .47 0 0 0-.7 0 .47 .47 0 0 0 0 .6h-.5a.47 .47 0 0 0 0-.6 .47 .47 0 0 0-.6 0zM86.1 237.8v.5M86.3 237.5h.5M86.3 238.5h.5M87.1 237.8v.5"/>
<path d="M98.7 232.3l6 7M99.8 231.5h-.1M102.2 231.1l-.5 .1M102.2 230.4l-.6 .1M104 228.9l3.6 3.6M104 228l-.1 .6M104 229a.35 .35 0 0 1 0-.6 .35 .35 0 0 1 .5 .1l3.6 3.5M104.7 239.3l-14.6 .1M104.7 228.1l-.1 .5M105.1 226.1v.1M105.3 227.7l7.5 3.6M107.8 236.8l-3.1 2.5"/>
<path d="M109.9 234.7l-1.5 1.6M110.4 239.3l-2.1 .5h-18.2M110.9 239.8l-2.6 .6h-19.8M111.6 221.5v1M112.7 237.3l-1.7 1.7M112.8 231.3l-2.4 2.9M112.9 222.5l-.1 8.8M113.1 237.7l-1.6 1.7M113.4 222.5v12.3l-.4 1.8M114 222.5v12.3l-.5 2.2M114.3 238.7l-1.7 1.8M115.5 230.5a13.5 13.5 0 0 1-.7 7.2l-.2 .4"/>
<path d="M123.5 221.5h-13.9l-.2 1h14.1M195.2 223.5l-.1 .2M195.5 223.3l-.3 .2M195.9 222.9l-.4 .4M195.9 222.9h.1M230 237h185M230 232h65M237 237v25M247 227v5M247 237v55M260 232v5M270 237v55"/>
<path d="M285 237v55M84.4 240.1l.3 .3M84.7 240.4a3 3 0 0 0 3.8 0M88.8 240.1l-.3 .3M117.3 245.2l-14.6-14.6a.38 .38 0 0 0-.6-.2 .38 .38 0 0 0 0 .6l14.7 14.7M117.6 244.8l.2-.2 7.1 7.1-1.7 1.6-7-7zM118.7 247.9l.5 .7 .1-.2M118.7 247.9l.6 .6M118.8 247.9h-.1M119.5 247.2h.1M119.5 247.2l.5 .5M119.6 242.8l-11.6-10.8-.4 .5 11.5 10.8"/>
<path d="M120 247.7h.1M120.2 242.2l7.3 6.8-1.6 1.7-7.3-6.8zM121.2 245.5l.6 .5M121.2 245.4v.1M121.8 246h.1M122 244.7l.5 .5M122 244.7h-.1M122.5 245.2h.1M123.5 253.1h-.1M126.1 250.5h.1M230 257h65M295 252h120"/>
<path d="M365 252v40M365 257h50M380 252v20M397 252v20M8 267h12M230 262h65M295 277h120M365 272h50M385 272v5M230 292v-65h65v65"/>
<circle cx="274.2" cy="64.5" r=".35"/>
<circle cx="342" cy="75.2" r=".63"/>
<circle cx="356.8" cy="65.1" r=".87"/>
<circle cx="331.8" cy="90.1" r=".87"/>
<circle cx="356.8" cy="90.1" r="20"/>
<circle cx="381.8" cy="90.1" r=".87"/>
<circle cx="356.8" cy="115.1" r=".87"/>
<circle cx="371.7" cy="104.9" r=".62"/>
<circle cx="86.6" cy="188" r="2"/>
<circle cx="86.6" cy="188" r="1.75"/>
<circle cx="54.6" cy="200" r="1.03"/>
<circle cx="61.6" cy="213" r="1.75"/>
<circle cx="61.6" cy="213" r="2"/>
<circle cx="86.6" cy="213" r="22.5"/>
<circle cx="86.6" cy="213" r="21.2"/>
<circle cx="111.6" cy="213" r="1.75"/>
<circle cx="111.6" cy="213" r="2"/>
<circle cx="118.6" cy="200" r="1.03"/>
<circle cx="54.6" cy="226" r="1.03"/>
<circle cx="86.6" cy="238" r="2"/>
<circle cx="86.6" cy="238" r="1.75"/>
<circle cx="118.6" cy="226" r="1.03"/>
</g>
<g fill="#000">
<path d="M80.6 35.7l6 1-6 1zM80.6 129.1l6 1-6 1z"/>
<path d="M66.1 56.6v.4l.5 .1-.2-.3 .2 .3v-.6zM115.1 105.8l-.1 .2 .3 .1-.3-.1a.33 .33 0 0 0 .4 .4 .33 .33 0 0 0 .3-.4 .33 .33 0 0 0-.6-.2zM259.5 106.2a.33 .33 0 0 0 0 .6 .33 .33 0 0 0 .5-.3 .33 .33 0 0 0-.4-.3l.1 .3zM278.1 59.6l-.1 .2h.4h-.4a.33 .33 0 0 0 .4 .4 .33 .33 0 0 0 .3-.5 .33 .33 0 0 0-.6-.1zM232.8 65v.5h.5l-.2-.3 .2 .3v-.5zM258 71.1a.5 .5 0 0 0 .2 .7 .5 .5 0 0 0 .6-.2l-2 2.9zM379.2 70.4l3.1 1.7-.6 .8zM374.2 64.9l2.5 2.5-3.1-1.8zM339.9 72.3a.5 .5 0 0 0 .7 0 .5 .5 0 0 0 .1-.6l1.7 3zM372.2 105.2l2.8 2.2a.5 .5 0 0 0-.7 0 .5 .5 0 0 0-.1 .7zM195.3 221a.33 .33 0 0 0 .1 .5 .33 .33 0 0 0 .5-.3 .33 .33 0 0 0-.5-.3l.2 .3zM199.9 217.2a.33 .33 0 0 0 .2 .6 .33 .33 0 0 0 .4-.3 .33 .33 0 0 0-.5-.3l.2 .3z"/>
<path d="M145.5 51l.5 3.5h-1zM145 111.8h1l-.5 3.5z"/>
<path d="M129.3 65.8l1 6h-2zM43.9 65.8l1 6h-2zM159.1 49.5h2l-1 6zM43.1 49.5h2l-1 6z"/>
<path d="M215 62.1l.5 3.5h-1zM214.5 103.6h1l-.5 3.5z"/>
<path d="M49.7 171l3.5-.5v1zM120 170.5l3.5 .5-3.5 .5zM54.6 178.7l3.5-.5v1zM115.1 178.2l3.5 .5-3.5 .5z"/>
<path d="M31.7 184.1l.5 3.5h-1zM31.2 238.4h1l-.5 3.5z"/>
<path d="M189 191.8l.7-.7 2.1 2.8zM196 198.2l2.9 2.1-.7 .7z"/>
<path d="M115 202.9l.7 .7 2.2-2.9zM121.4 196.5l-2.1 2.8 2.8-2.1z"/>
<path d="M39.2 222.5h1l-.5 3.5zM39.7 200l.5 3.5h-1z"/>
<path d="M182.3 231.5l.7-.7 2.1 2.8zM156.9 205.3l2.8 2.2-.7 .7z"/>
<path d="M86 246.9l2.9 2.2-.7 .7zM105 266.6l.7-.7 2.1 2.8z"/>
</g>
<g fill="none" stroke="#808080" stroke-width=".3">
<path d="M105.8 55.2l-.2 .3 .2 .4M116.2 55.6h7M116.2 55.4h7M123.4 55.6h1.3M123.4 55.3h.2M123.6 55.8h.1M123.7 55.3h.2M124 55.3h.7M124.5 55.8h.1M124.7 55.4h.1M124.9 55.6h1M124.9 55.4h1"/>
<path d="M126.1 55.6h1.2M126.1 55.3h.1M126.3 55.8h-.1M126.3 55.3h.3M126.6 55.3h.7M127.1 55.8h.1M127.3 55.4h.1M285.5 55.6h7.1M285.5 55.4h7.1M393.9 50.1l-7.1 7.1M394.8 51l-7.1 7.1M396.5 52.8l-7.3 6.8"/>
<path d="M397.4 53.7l-7.3 6.8M61.4 60.5v1.5M62.3 60.5v1.5M70.4 62v4M72.9 62v2.2M72.9 64.9v1.1M82.5 60.5v1.5M90.7 60.5v1.5M98.4 64.2l.2 .3-.2 .4M99.3 64.2v.7M99.3 64.9h.1M99.8 64.2v.7"/>
<path d="M101.9 62h.7M103.9 62h.7M104.8 64.2a.35 .35 0 0 1 .3 .3 .35 .35 0 0 1-.3 .4M104.9 64.2a.35 .35 0 0 1 .1 .4 .35 .35 0 0 1-.3 .3M105.1 64.2a.35 .35 0 0 1 .3 .3 .35 .35 0 0 1-.3 .4M105.4 64.2a.35 .35 0 0 1 .3 .3 .35 .35 0 0 1-.3 .4M110.8 60.5v1.5M111.8 60.5v1.5M227.1 68.2h.3M232.5 68.1h4.6M236.7 68.6h.7M237.8 70.1h3.7"/>
<path d="M263 70.1h3.8M267.4 68.1h4.6M277.1 68.2h.2M368.8 71.2l-.3 .6M369.6 71.5l-.1 .7M370.1 71.6l-.1 .7M375.3 76.8l-.7 .1M375.4 77.3l-.7 .1M375.7 78l-.6 .4M375.8 68.6l.5 .5M375.9 78.4l-.6 .4M54.7 109.3v1"/>
<path d="M58.3 114.6h6.5M64.8 114.6v.7M64.8 110.3v4.3M64.8 114.6h43.5M108.3 114.6h6.5M108.3 114.6v.7M108.3 110.3v4.3M118.5 109.3v1M230.5 114.6v.7M248.4 109.6h1M252.2 114.6v.7M274 114.6v.7"/>
<path d="M57.7 191.3h2.1M64.8 184.1v2.2M108.3 184.1v2.2M113.4 191.3h2.1M57.7 234.8h2.1M64.8 239.8v2.1M106.1 234l-.5 .5M108.3 239.8v2.1M113.4 234.8h2.1M116.5 245.9l2.2 2.1M117.5 245l2.1 2.1M118.9 243.5l2.2 2"/>
<path d="M119.2 248.5l4.4 4.5M119.8 242.6l2.2 2M120.1 247.6l4.4 4.4M121.7 246.1l4.6 4.2M122.6 245.1l4.5 4.3"/>
<circle cx="356.8" cy="65.1" r=".11"/>
<circle cx="331.8" cy="90.1" r=".11"/>
<circle cx="381.8" cy="90.1" r=".11"/>
<circle cx="356.8" cy="115.1" r=".11"/>
</g>
<g font-size="11">
<text x="73.6" y="34.8">A</text>
<text x="245.8" y="42.1">A-A</text>
<text x="351.3" y="46.2">Б-Б</text>
<text x="38.1" y="51.5">В</text>
<text x="161.8" y="51.5">В</text>
<text x="36.5" y="79.4">Б</text>
<text x="133.1" y="80.2">Б</text>
<text x="73.6" y="139">A</text>
<text x="167.6" y="174.4">В-В (2 : 1)</text>
<text x="322.2" y="248">ГРЛМ.467284.018СБ</text>
</g>
<g font-size="7.8">
<text x="78.4" y="9.5" transform="rotate(-180 78.4 9.5)">ГРЛМ.467284.018СБ</text>
<text x="281" y="35.8">п.2</text>
<text x="52.8" y="43.4">6</text>
<text x="213.8" y="49.8">3</text>
<text x="357.5" y="56.1">8</text>
<text x="299" y="63.3">4</text>
<text x="328.9" y="64.5">п.5</text>
<text x="299.2" y="73.8">5</text>
<text x="396.8" y="79.9">9</text>
<text x="133.7" y="111">2</text>
<text x="386.1" y="117.2">п.4</text>
<text x="278.9" y="128.7">1</text>
<text x="176.7" y="183">2 места</text>
<text x="212.1" y="226.6">10</text>
<text x="207.8" y="238.5">7</text>
<text x="307.7" y="267">Громкоговоритель</text>
<text x="384.6" y="267">1.12</text>
<text x="403" y="267">1:2</text>
</g>
<g font-size="5.5">
<text x="18.2" y="49.4" transform="rotate(-90 18.2 49.4)">ГРЛМ.467284.018</text>
<text x="144.5" y="87.6" transform="rotate(-90 144.5 87.6)">128,6</text>
<text x="214" y="86.8" transform="rotate(-90 214 86.8)">90</text>
<text x="81.3" y="170">147,5*</text>
<text x="233.6" y="173.6">1. * Размеры для справок.</text>
<text x="82.5" y="177.7">128*</text>
<text x="233.6" y="179.1">2. Клей ВК-9, наполнитель двуокись титана, ОСТ 107.460007.009-02.</text>
<text x="233.6" y="184.6">3. Не допускается попадание клея на мембрану драйвера громкоговорителя поз. 6.</text>
<text x="137.3" y="187.2">4,1*</text>
<text x="233.6" y="190.1">4. Паять провод поз. 8 к драйверу поз. 6.</text>
<text x="132.4" y="192.7">4 отв.</text>
<text x="197.3" y="198" transform="rotate(45 197.3 198)">3, 0,</text>
<text x="233.6" y="195.6">5. Паять провод поз. 9 к драйверу поз. 6.</text>
<text x="199.2" y="199.9" transform="rotate(45 199.2 199.9)">5</text>
<text x="233.6" y="201.1">6. Паять ПОС 61 ГОСТ 21931-76.</text>
<text x="205.1" y="205.8" transform="rotate(45 205.1 205.8)">5</text>
<text x="233.6" y="206.6">7. Технические требования к разделке жил проводов поз. 8 и 9 по ГОСТ 23587-96, вар. 1.1.</text>
<text x="233.6" y="212.1">8. Маркировать обозначение и наименование по технологии предприятия-изготовителя.</text>
<text x="30.7" y="217.9" transform="rotate(-90 30.7 217.9)">115,5*</text>
<text x="38.7" y="216.3" transform="rotate(-90 38.7 216.3)">52*</text>
<text x="169.5" y="216.5" transform="rotate(45 169.5 216.5)">20*</text>
<text x="233.6" y="217.6">9. Остальные технические требования по ОСТ4 ГО.070.015.</text>
<text x="93.1" y="252.6" transform="rotate(45 93.1 252.6)">250</text>
<text x="100" y="259.5" transform="rotate(45 100 259.5)">15</text>
</g>
<g font-size="3.9">
<text x="11.9" y="43.1" transform="rotate(-90 11.9 43.1)">Перв. примен.</text>
<text x="11.9" y="100.4" transform="rotate(-90 11.9 100.4)">Справ. №</text>
<text x="11.9" y="172.4" transform="rotate(-90 11.9 172.4)">Подп. и дата</text>
<text x="11.9" y="202.1" transform="rotate(-90 11.9 202.1)">Инв. № дубл.</text>
<text x="11.9" y="227.2" transform="rotate(-90 11.9 227.2)">Взам. инв. №</text>
<text x="231.2" y="230.9">Файл</text>
<text x="257.3" y="230.9">ГРЛМ.467284.018СБ.pdf</text>
<text x="231.1" y="235.9">Контрольная сумма</text>
<text x="11.9" y="257.4" transform="rotate(-90 11.9 257.4)">Подп. и дата</text>
<text x="232.7" y="255.9">0</text>
<text x="239.6" y="255.9">Нов.</text>
<text x="369.9" y="255.9">Лит.</text>
<text x="384.9" y="255.9">Масса</text>
<text x="400.4" y="255.9">Масштаб</text>
<text x="231.1" y="260.9">Изм.</text>
<text x="239" y="260.9">Лист</text>
<text x="253" y="260.9">№ докум.</text>
<text x="274.4" y="260.9">Подп.</text>
<text x="286.9" y="260.9">Дата</text>
<text x="231.1" y="265.9">Разраб.</text>
<text x="248.1" y="265.9">Василенков</text>
<text x="231.1" y="275.9">Т. контр.</text>
<text x="231.1" y="270.9">Пров.</text>
<text x="318.7" y="275.9">Сборочный чертеж</text>
<text x="372" y="275.9">Лист</text>
<text x="394.7" y="275.9">Листов 1</text>
<text x="382.3" y="281.7">ООО «Группа</text>
<text x="11.9" y="287.1" transform="rotate(-90 11.9 287.1)">Инв. № подл.</text>
<text x="231.1" y="285.9">Н. контр.</text>
<text x="380.2" y="285.9">индустриальных</text>
<text x="231.1" y="290.9">Утв.</text>
<text x="382.2" y="290.1">технологий»</text>
<text x="306.7" y="295.6">Копировал</text>
<text x="383.6" y="295.4">Формат A3</text>
</g>
</svg>
